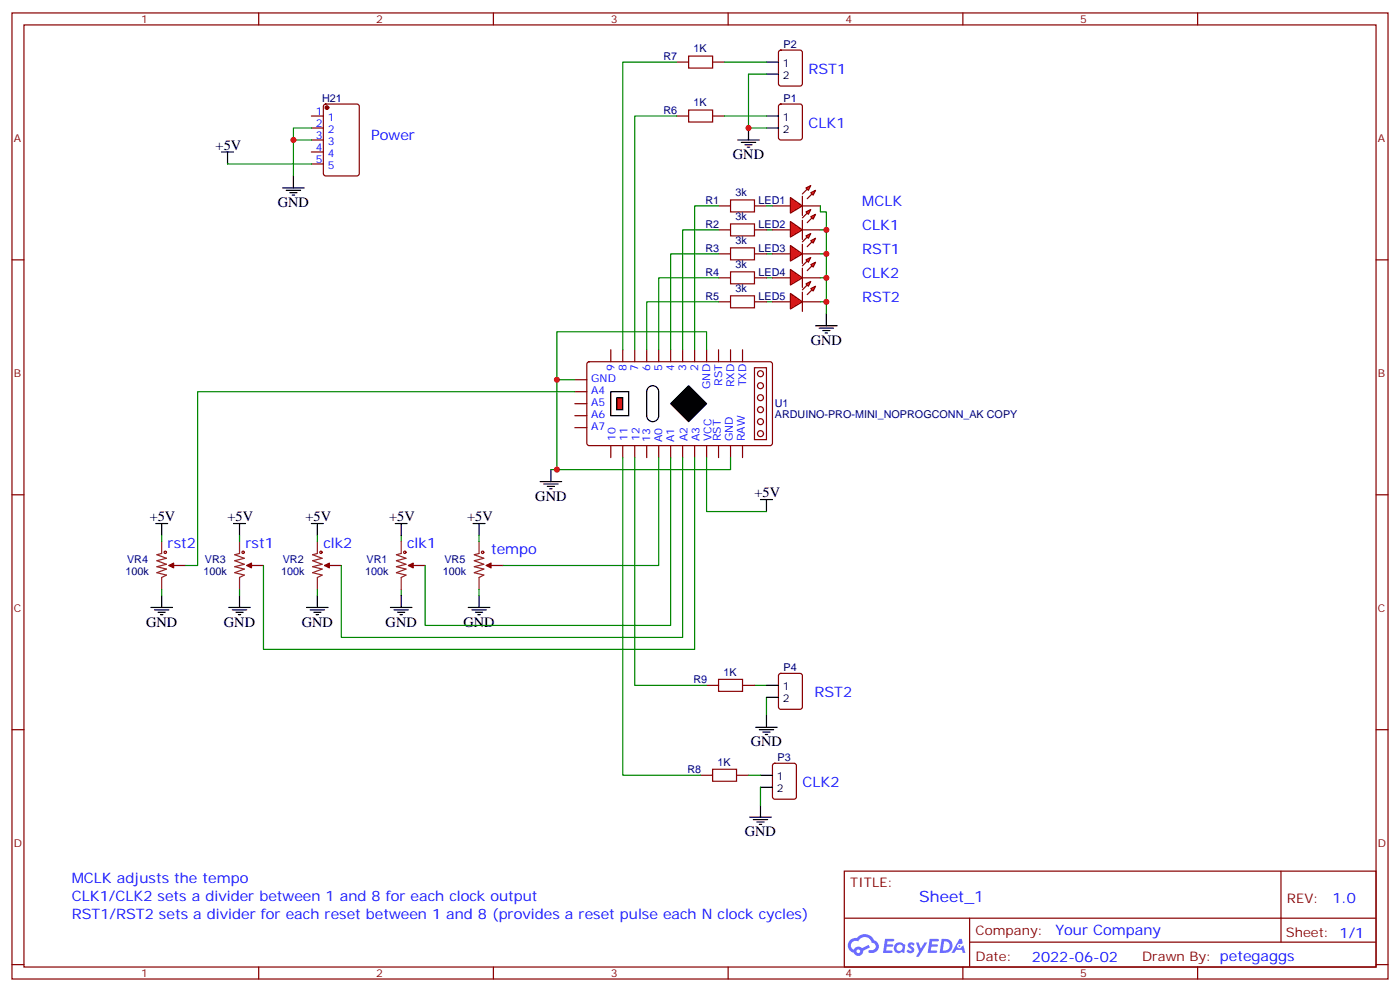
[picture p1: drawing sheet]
<svg xmlns="http://www.w3.org/2000/svg" width="412mm" height="292mm" viewBox="0 0 412 292" stroke-linecap="round" stroke-linejoin="round" font-family="sans-serif">
<g fill="none" stroke="#870000" stroke-width=".35">
<path d="M3.5 3.8h405.4v284.3h-405.4zM7.1 7.3h398.2v277.3h-398.2zM76.2 3.8v3.5M145.3 3.8v3.5M214.5 3.8v3.5M283.6 3.8v3.5M352.8 3.8v3.5M3.5 76.5h3.6M405.3 76.5h3.6M3.5 145.6h3.6M405.3 145.6h3.6M3.5 214.8h3.6"/>
<path d="M405.3 214.8h3.6M248.7 256.4h156.6v28.2h-156.6zM377.3 256.4v20.9M248.7 270.2h156.5M285.6 277.3h119.6M285.6 270.2v14.2M3.5 283.9h3.6M76.2 284.6v3.5M145.3 284.6v3.5M214.5 284.6v3.5M283.6 284.6v3.5M352.8 284.6v3.5"/>
<path d="M405.3 283.9h3.6"/>
</g>
<g fill="#5487ff">
<path d="M267.7 277.6a1.22 1.22 0 0 1 1.7 .2l-.4 .6a.47 .47 0 0 0-.3-.4 .47 .47 0 0 0-.5 .2l.1 .2a1.14 1.14 0 0 1 .8 1.8 1.14 1.14 0 0 1-1.9 0l-.2-.2 .5-.6 .7 .5a.29 .29 0 0 0 .3-.3 .29 .29 0 0 0-.2-.3 1.04 1.04 0 0 1-.6-1.7z"/>
<path d="M260.7 276.3h2.4l.3 .2-.2 .5-1.8 .1-.1 .8h1.5l.3 .4-.3 .4h-1.6l-.2 1.1h1.7l.2 .3-.2 .3-2.6 .1z"/>
<path d="M273.8 276.3h2.4l.3 .2-.1 .5-1.8 .1-.2 .8h1.6l.3 .4-.4 .4h-1.6l-.1 1.1h1.7l.2 .3-.2 .3-2.6 .1z"/>
<path d="M282.6 276.3h.7l.3 1.3-.6 .3a.69 .69 0 0 0-1 .3 .69 .69 0 0 0 .4 .9 .69 .69 0 0 0 .9-.6l.5-.2 .6 2.2h-.8l-.2-.9h-1.8l-.5 .9h-.8z"/>
<path d="M269.8 277.4h.8l.6 1.8 1.1-1.8h.9l-2.6 4.2h-.8l.9-1.5z"/>
<path d="M277.4 276.3l-.6 4.2h1.3a2.11 2.11 0 0 0 2.5-2.1 2.11 2.11 0 0 0-2.5-2.1zM278.1 277.1a1.39 1.39 0 0 1 1.7 1.4 1.39 1.39 0 0 1-1.8 1.3h-.3z"/>
<path d="M263.7 277.9a1.54 1.54 0 0 0-.1 2.2 1.54 1.54 0 0 0 2.2 .1l.6 .3 .3-2.3-.2-.3h-.4a1.49 1.49 0 0 0-2.4 0zM264 278.9a.94 .94 0 0 1 1.8 0 .94 .94 0 0 1-1.8 0z"/>
<path d="M250.4 276.7a2.18 2.18 0 0 0 1.1 3.7 1.44 1.44 0 0 0 1.6 .9 1.44 1.44 0 0 0 1.2-1.4l2-1.1-.5-.7-1.9 1a1.47 1.47 0 0 0-2.4 .4 1.39 1.39 0 0 1-.7-1.9 1.39 1.39 0 0 1 2-.5 2.12 2.12 0 0 1 2.2-1.3 2.12 2.12 0 0 1 1.9 1.7 1.14 1.14 0 0 1 1.1 1.4 1.14 1.14 0 0 1-1.7 .7 .43 .43 0 0 0-.5 .4 .43 .43 0 0 0 .4 .5 1.98 1.98 0 0 0 2.5-1.2 1.98 1.98 0 0 0-1.2-2.6 3.1 3.1 0 0 0-5.3-.6l-.9 .1zM252.3 280a.55 .55 0 0 1 1.1 0 .55 .55 0 0 1-1.1 0z"/>
<circle cx="282.6" cy="278.4" r=".26"/>
</g>
<g fill="none" stroke="#870000" stroke-width=".35">
<path d="M169.3 111.8h3.6M169.3 115.3h3.6M169.3 118.8h3.6M173.1 106.7l.5-.2h53.5l.4 .7v23.5l-.7 .5-53.5-.1-.4-.6v-23.3zM179.9 102.9v3.6M183.4 102.9v3.6M187 102.9v3.6M190.5 102.9v3.6M194 102.9v3.6M197.6 102.9v3.6M201.1 102.9v3.6M204.6 102.9v3.6"/>
<path d="M208.1 102.9v3.6M211.7 102.9v3.6M215.2 102.9v3.6M218.7 102.9v3.6M169.3 122.3h3.6M169.3 125.9h3.6M179.9 131.2v3.5M183.4 131.2v3.5M187 131.2v3.5M190.5 131.2v3.5M194 131.2v3.5M197.6 131.2v3.5"/>
<path d="M201.1 131.2v3.5M204.6 131.2v3.5M208.1 131.2v3.5M211.7 131.2v3.5M215.2 131.2v3.5M218.7 131.2v3.5"/>
<circle cx="224" cy="113.5" r=".88"/>
<circle cx="224" cy="117.1" r=".88"/>
<circle cx="224" cy="110" r=".88"/>
<circle cx="224" cy="124.1" r=".88"/>
<circle cx="224" cy="127.6" r=".88"/>
<circle cx="224" cy="120.6" r=".88"/>
</g>
<path d="M181.7 117.1h1.7v3.5h-1.7z" fill="#f00" stroke="#000" stroke-width=".35"/>
<path d="M202.8 113.5l5.3 5.3-5.3 5.3-5.2-5.3z" fill="#000" stroke="#000" stroke-width=".35"/>
<g fill="none" stroke="#000" stroke-width=".35">
<path d="M65.3 44.7h3.5M67 44.7v3.6M83.3 55.3h6.3M84.3 56h4.2M85.4 56.7h2.1M86.1 57.4h.7M86.4 51.8v3.5M179.9 115.3h5.3v7h-5.3zM191 114a1.76 1.76 0 0 1 1.9-.3 1.76 1.76 0 0 1 1.1 1.6v7a1.76 1.76 0 0 1-1.7 1.8 1.76 1.76 0 0 1-1.8-1.8v-7zM162.3 138.2v3.5M45.9 154.1h3.5M47.6 154.1v3.5"/>
<path d="M68.8 154.1h3.5M70.6 154.1v3.5M91.7 154.1h3.5M93.5 154.1v3.5M116.4 154.1h3.5M118.2 154.1v3.5M139.3 154.1h3.6M141.1 154.1v3.5M159.1 141.7h6.4M160.2 142.5h4.2M161.2 143.2h2.1M161.9 143.9h.7"/>
<path d="M224 147h3.5M225.8 147v3.6M44.4 178.8h6.4M45.5 179.5h4.2M47.6 175.3v3.5M67.4 178.8h6.3M68.4 179.5h4.3M70.6 175.3v3.5M90.3 178.8h6.4M91.4 179.5h4.2M93.5 175.3v3.5M115 178.8h6.4"/>
<path d="M116.1 179.5h4.2M118.2 175.3v3.5M137.9 178.8h6.4M139 179.5h4.2M141.1 175.3v3.5M46.6 180.2h2.1M47.3 180.9h.7M69.5 180.2h2.1M70.2 180.9h.7M92.4 180.2h2.1M93.1 180.9h.7M117.1 180.2h2.1"/>
<path d="M117.8 180.9h.7M140.1 180.2h2.1M140.8 180.9h.7"/>
</g>
<path d="M91.7 34.1h3.5M91.7 37.7h3.5M95.5 30.8l.5-.2h9.1l.7 .5v20l-.4 .6-9.4 .1-.7-.5-.1-20zM91.7 41.2h3.5M91.7 44.7h3.5M91.7 48.3h3.5M222.2 108.2h3.6v21.2h-3.6zM51.2 166.4h3.5M74.1 166.4h3.5M97 166.4h3.5M121.7 166.4h3.5M144.6 166.4h3.6" fill="none" stroke="#870000" stroke-width=".35"/>
<g fill="#870000" stroke="#870000" stroke-width=".35">
<path d="M143.2 166.4l1.4-.7v1.4z"/>
<path d="M120.3 166.4l1.4-.7v1.4z"/>
<path d="M95.6 166.4l1.4-.7v1.4z"/>
<path d="M72.7 166.4l1.4-.7v1.4z"/>
<path d="M49.7 166.4l1.5-.7v1.4z"/>
<circle cx="96.3" cy="31.7" r=".53"/>
</g>
<g fill="none" stroke="#008700" stroke-width=".35">
<path d="M91.7 37.7h-5.3v14.1M67 48.3h24.7M86.4 41.2h5.3M169.3 111.8h-5.3v26.4M169.3 115.3h-111.1v51.1h-3.5M208.1 102.9v-5.3h-44.1v14.2M194 134.7v31.7h-45.8M197.6 134.7v49.4h-72.4v-17.7M201.1 134.7v52.9h-100.6v-21.2M204.6 134.7v56.4h-127v-24.7M208.1 134.7v15.9h17.7M215.2 134.7v3.5h-52.9"/>
<path d="M47.6 157.6v1.8M70.6 157.6v1.8M93.5 157.6v1.8M118.2 157.6v1.8M141.1 157.6v1.8M47.6 173.5v1.8M70.6 173.5v1.8M93.5 173.5v1.8M118.2 173.5v1.8M141.1 173.5v1.8"/>
</g>
<path d="M47.6 159.4v3.5l-1.4 .4 2.8 1-2.8 .7 2.8 1.1-2.8 .7 2.8 .7-2.8 1.1 2.8 .7-1.4 .7v3.5M70.6 159.4v3.5l-1.5 .4 2.9 1-2.9 .7 2.9 1.1-2.9 .7 2.9 .7-2.9 1.1 2.9 .7-1.4 .7v3.5M93.5 159.4v3.5l-1.4 .4 2.8 1-2.8 .7 2.8 1.1-2.8 .7 2.8 .7-2.8 1.1 2.8 .7-1.4 .7v3.5M118.2 159.4v3.5l-1.4 .4 2.8 1-2.8 .7 2.8 1.1-2.8 .7 2.8 .7-2.8 1.1 2.8 .7-1.4 .7v3.5M141.1 159.4v3.5l-1.4 .4 2.8 1-2.8 .7 2.8 1.1-2.8 .7 2.8 .7-2.8 1.1 2.8 .7-1.4 .7v3.5M49.7 166.4h1.5M72.7 166.4h1.4M95.6 166.4h1.4M120.3 166.4h1.4M143.2 166.4h1.4" fill="none" stroke="#8c2424" stroke-width=".35"/>
<g fill="none" stroke="#a10000" stroke-width=".35">
<circle cx="48.7" cy="162.6" r=".35"/>
<circle cx="71.6" cy="162.6" r=".35"/>
<circle cx="94.5" cy="162.6" r=".35"/>
<circle cx="119.2" cy="162.6" r=".35"/>
<circle cx="142.2" cy="162.6" r=".35"/>
</g>
<g fill="#f00" stroke="#870000" stroke-width=".35">
<path d="M232.8 58.1l3.6 2.5-3.6 2.1z"/>
<path d="M236.4 57.8v5.6z"/>
</g>
<g fill="#870000" stroke="#870000" stroke-width=".35">
<path d="M236.4 57.1l1.4-1.4z"/>
<path d="M237.8 58.5l1.4-1.4z"/>
</g>
<g fill="#f00" stroke="#870000" stroke-width=".35">
<path d="M237.4 55.3l1.4-.7-.7 1.4z"/>
<path d="M238.8 56.7l1.4-.7-.7 1.4z"/>
</g>
<path d="M211.7 60.6h3.5M211.7 67.7h3.5M222.2 60.6h3.6M222.2 67.7h3.6M227.5 60.6h5.3M236.4 60.6h5.3" fill="none" stroke="#870000" stroke-width=".35"/>
<path d="M215.2 58.8h7v3.6h-7zM215.2 65.9h7v3.5h-7z" fill="none" stroke="#a10000" stroke-width=".35"/>
<path d="M211.7 60.6h-7.1v42.3M225.8 60.6h1.7M225.8 67.7h1.7" fill="none" stroke="#008700" stroke-width=".35"/>
<g fill="#f00" stroke="#870000" stroke-width=".35">
<path d="M232.8 65.2l3.6 2.5-3.6 2.1z"/>
<path d="M236.4 64.8v5.7z"/>
</g>
<g fill="#870000" stroke="#870000" stroke-width=".35">
<path d="M236.4 64.1l1.4-1.4z"/>
<path d="M239.2 64.1l-1.4 1.4z"/>
</g>
<g fill="#f00" stroke="#870000" stroke-width=".35">
<path d="M237.4 62.4l1.4-.7-.7 1.4z"/>
<path d="M238.8 63.8l1.4-.7-.7 1.4z"/>
</g>
<path d="M211.7 74.7h3.5M222.2 74.7h3.6M227.5 67.7h5.3M236.4 67.7h5.3" fill="none" stroke="#870000" stroke-width=".35"/>
<path d="M211.7 67.7h-10.6v35.2M225.8 74.7h1.7" fill="none" stroke="#008700" stroke-width=".35"/>
<path d="M215.2 73h7v3.5h-7z" fill="none" stroke="#a10000" stroke-width=".35"/>
<g fill="#f00" stroke="#870000" stroke-width=".35">
<path d="M232.8 72.2l3.6 2.5-3.6 2.1z"/>
<path d="M236.4 71.9v5.6z"/>
</g>
<g fill="#870000" stroke="#870000" stroke-width=".35">
<path d="M236.4 71.2l1.4-1.4z"/>
<path d="M237.8 72.6l1.4-1.4z"/>
</g>
<g fill="#f00" stroke="#870000" stroke-width=".35">
<path d="M237.4 69.4l1.4-.7-.7 1.4z"/>
<path d="M238.8 70.8l1.4-.7-.7 1.4z"/>
</g>
<path d="M227.5 74.7h5.3M236.4 74.7h5.3M211.7 81.8h3.5M222.2 81.8h3.6" fill="none" stroke="#870000" stroke-width=".35"/>
<path d="M211.7 74.7h-14.1v28.2M225.8 81.8h1.7" fill="none" stroke="#008700" stroke-width=".35"/>
<path d="M215.2 80h7v3.5h-7z" fill="none" stroke="#a10000" stroke-width=".35"/>
<g fill="#f00" stroke="#870000" stroke-width=".35">
<path d="M232.8 79.3l3.6 2.5-3.6 2.1z"/>
<path d="M236.4 79v5.6z"/>
</g>
<g fill="#870000" stroke="#870000" stroke-width=".35">
<path d="M236.4 78.2l1.4-1.4z"/>
<path d="M237.8 79.7l1.4-1.5z"/>
</g>
<g fill="#f00" stroke="#870000" stroke-width=".35">
<path d="M237.4 76.5l1.4-.7-.7 1.4z"/>
<path d="M238.8 77.9l1.4-.7-.7 1.4z"/>
</g>
<path d="M211.7 88.8h3.5M222.2 88.8h3.6M227.5 81.8h5.3M236.4 81.8h5.3" fill="none" stroke="#870000" stroke-width=".35"/>
<path d="M211.7 81.8h-17.7v21.1M225.8 88.8h1.7" fill="none" stroke="#008700" stroke-width=".35"/>
<path d="M215.2 87.1h7v3.5h-7z" fill="none" stroke="#a10000" stroke-width=".35"/>
<g fill="#f00" stroke="#870000" stroke-width=".35">
<path d="M232.8 86.4l3.6 2.4-3.6 2.1z"/>
<path d="M236.4 86v5.7z"/>
</g>
<g fill="#870000" stroke="#870000" stroke-width=".35">
<path d="M236.4 85.3l1.4-1.4z"/>
<path d="M237.8 86.7l1.4-1.4z"/>
</g>
<g fill="#f00" stroke="#870000" stroke-width=".35">
<path d="M237.4 83.5l1.4-.7-.7 1.4z"/>
<path d="M238.8 84.9l1.4-.7-.7 1.5z"/>
</g>
<g fill="none" stroke="#870000" stroke-width=".35">
<path d="M199.3 18.3h3.5M209.9 18.3h3.5M229.5 15l.5-.3h5.7l.6 .5 .1 9.4-.5 .7h-5.9l-.6-.4-.1-9.4zM199.3 34.1h3.5M209.9 34.1h3.5M229.5 30.8l.5-.2h5.7l.6 .5 .1 9.4-.5 .6-5.9 .1-.6-.5-.1-9.4zM227.5 88.8h5.3M236.4 88.8h5.3M229.5 198.4l.5-.2h5.7l.6 .4 .1 9.5-.5 .6-5.9 .1-.6-.5-.1-9.4zM208.1 201.7h3.6M218.7 201.7h3.5M206.4 228.2h3.5"/>
<path d="M217 228.2h3.5M227.8 224.9l.4-.3h5.7l.6 .5 .1 9.4-.5 .7h-5.9l-.6-.4-.1-9.4z"/>
</g>
<g fill="none" stroke="#008700" stroke-width=".35">
<path d="M199.3 18.3h-15.9v84.6M213.4 18.3h12.4M199.3 34.1h-12.3v68.8M213.4 34.1h12.4M225.8 21.8h-5.3v15.9h5.3M241.7 60.6v1.8h1.7v30M241.7 74.7h1.7M241.7 67.7h1.7M211.7 88.8h-21.2v14.1M241.7 88.8h1.7M241.7 81.8h1.7M183.4 134.7v93.5h23"/>
<path d="M187 134.7v67h21.1M222.2 201.7h3.6M225.8 205.2v5.3M220.5 228.2h3.5M224 231.7v5.3"/>
</g>
<g fill="none" stroke="#000" stroke-width=".35">
<path d="M225.8 18.3h3.5M220.5 37.7v3.5M225.8 34.1h3.5M225.8 37.7h3.5M225.8 21.8h3.5M217.3 41.2h6.4M218.4 41.9h4.2M219.4 42.6h2.1M220.1 43.3h.7M240.2 95.9h6.4M241.3 96.6h4.2M242.4 97.3h2.1"/>
<path d="M243.1 98h.7M243.4 92.4v3.5M222.6 214.1h6.4M223.7 214.8h4.2M224.7 215.5h2.1M225.4 216.2h.7M225.8 210.5v3.6M225.8 201.7h3.5M225.8 205.2h3.5M224 228.2h3.5M224 231.7h3.5M224 237v3.5"/>
<path d="M220.8 240.5h6.4M221.9 241.2h4.2M223 241.9h2.1M223.7 242.6h.7"/>
</g>
<path d="M202.8 16.5h7.1v3.5h-7.1zM202.8 32.4h7.1v3.5h-7.1zM211.7 200h7v3.5h-7zM209.9 226.4h7.1v3.5h-7.1z" fill="none" stroke="#a10000" stroke-width=".35"/>
<g fill="#c00">
<circle cx="86.4" cy="41.2" r=".88"/>
<circle cx="164" cy="138.2" r=".88"/>
<circle cx="164" cy="111.8" r=".88"/>
<circle cx="243.4" cy="88.8" r=".88"/>
<circle cx="243.4" cy="81.8" r=".88"/>
<circle cx="243.4" cy="74.7" r=".88"/>
<circle cx="243.4" cy="67.7" r=".88"/>
<circle cx="220.5" cy="37.7" r=".88"/>
</g>
<text font-size="4.6" fill="#00f" x="270.8" y="265.4">Sheet_1</text>
<g font-size="4.2" fill="#00f">
<text x="238.1" y="21.8">RST1</text>
<text x="109.4" y="41.2">Power</text>
<text x="238.1" y="37.7">CLK1</text>
<text x="254" y="60.6">MCLK</text>
<text x="254" y="67.7">CLK1</text>
<text x="254" y="74.7">RST1</text>
<text x="254" y="81.8">CLK2</text>
<text x="254" y="88.8">RST2</text>
<text x="49.4" y="161.1">rst2</text>
<text x="72.3" y="161.1">rst1</text>
<text x="95.2" y="161.1">clk2</text>
<text x="119.9" y="161.1">clk1</text>
<text x="144.6" y="162.9">tempo</text>
<text x="239.9" y="205.2">RST2</text>
<text x="236.4" y="231.7">CLK2</text>
<text x="21.2" y="259.9">MCLK adjusts the tempo</text>
<text x="21.2" y="265.2">CLK1/CLK2 sets a divider between 1 and 8 for each clock output</text>
<text x="392.5" y="265.7">1.0</text>
<text x="21.2" y="270.5">RST1/RST2 sets a divider for each reset between 1 and 8 (provides a reset pulse each N clock cycles)</text>
<text x="310.9" y="275.2">Your Company</text>
<text x="304" y="283">2022-06-02</text>
</g>
<g font-size="4.2">
<text x="63.5" y="44">+5V</text>
<text x="215.9" y="46.8">GND</text>
<text x="81.8" y="61">GND</text>
<text x="238.8" y="101.5">GND</text>
<text x="157.7" y="147.4">GND</text>
<text x="222.2" y="146.3">+5V</text>
<text x="44.1" y="153.4">+5V</text>
<text x="67" y="153.4">+5V</text>
<text x="90" y="153.4">+5V</text>
<text x="114.7" y="153.4">+5V</text>
<text x="137.6" y="153.4">+5V</text>
<text x="43" y="184.4">GND</text>
<text x="66" y="184.4">GND</text>
<text x="88.9" y="184.4">GND</text>
<text x="113.6" y="184.4">GND</text>
<text x="136.5" y="184.4">GND</text>
<text x="221.2" y="219.7">GND</text>
<text x="219.4" y="246.2">GND</text>
</g>
<g font-size="3.9" fill="#800">
<text x="250.5" y="261">TITLE:</text>
<text x="379.1" y="265.7">REV:</text>
<text x="287.4" y="275.2">Company:</text>
<text x="378.7" y="275.8">Sheet: 1/1</text>
<text x="287.4" y="282.9">Date:</text>
<text x="336.4" y="282.9">Drawn By: petegaggs</text>
</g>
<g font-size="3.2" fill="#800">
<text x="41.6" y="6.8">1</text>
<text x="110.8" y="6.8">2</text>
<text x="179.9" y="6.8">3</text>
<text x="249.1" y="6.8">4</text>
<text x="318.2" y="6.8">5</text>
<text x="4.1" y="41.9">A</text>
<text x="405.9" y="41.9">A</text>
<text x="4.1" y="111.1">B</text>
<text x="405.9" y="111.1">B</text>
<text x="4.1" y="180.2">C</text>
<text x="405.9" y="180.2">C</text>
<text x="4.1" y="249.3">D</text>
<text x="405.9" y="249.3">D</text>
<text x="41.6" y="287.6">1</text>
<text x="110.8" y="287.6">2</text>
<text x="179.9" y="287.6">3</text>
<text x="249.1" y="287.6">4</text>
<text x="318.2" y="287.6">5</text>
</g>
<g font-size="3.2" fill="#000080">
<text x="195.5" y="17.7">R7</text>
<text x="204.3" y="15.5">1K</text>
<text x="230.8" y="14.1">P2</text>
<text x="94.9" y="30">H21</text>
<text x="195.5" y="33.5">R6</text>
<text x="204.3" y="31.3">1K</text>
<text x="230.8" y="30">P1</text>
<text x="207.8" y="60">R1</text>
<text x="216.6" y="57.8">3k</text>
<text x="223.4" y="60">LED1</text>
<text x="216.6" y="64.8">3k</text>
<text x="207.8" y="67">R2</text>
<text x="216.6" y="71.9">3k</text>
<text x="223.4" y="67">LED2</text>
<text x="207.8" y="74.1">R3</text>
<text x="223.4" y="74.1">LED3</text>
<text x="207.8" y="81.2">R4</text>
<text x="216.6" y="79">3k</text>
<text x="223.4" y="81.2">LED4</text>
<text x="207.8" y="88.2">R5</text>
<text x="216.6" y="86">3k</text>
<text x="223.4" y="88.2">LED5</text>
<text x="228.2" y="119.9">U1</text>
<text x="228.2" y="123">ARDUINO-PRO-MINI_NOPROGCONN_AK COPY</text>
<text x="37.4" y="165.8">VR4</text>
<text x="60.3" y="165.8">VR3</text>
<text x="83.3" y="165.8">VR2</text>
<text x="108" y="165.8">VR1</text>
<text x="130.9" y="165.8">VR5</text>
<text x="37" y="169.3">100k</text>
<text x="59.9" y="169.3">100k</text>
<text x="82.8" y="169.3">100k</text>
<text x="107.5" y="169.3">100k</text>
<text x="130.5" y="169.3">100k</text>
<text x="230.8" y="197.6">P4</text>
<text x="204.3" y="201.1">R9</text>
<text x="213.1" y="198.9">1K</text>
<text x="202.5" y="227.6">R8</text>
<text x="211.3" y="225.4">1K</text>
<text x="229.1" y="224">P3</text>
</g>
<g font-size="3.2">
<text x="230.6" y="19.7">1</text>
<text x="230.6" y="23.2">2</text>
<text x="230.6" y="35.6">1</text>
<text x="230.6" y="39.1">2</text>
<text x="230.6" y="203.1">1</text>
<text x="230.6" y="206.7">2</text>
<text x="228.8" y="229.6">1</text>
<text x="228.8" y="233.1">2</text>
</g>
<g font-size="3.2" fill="#00f">
<text x="93.1" y="33.8">1</text>
<text x="96.6" y="35.6">1</text>
<text x="93.1" y="37.3">2</text>
<text x="93.1" y="40.9">3</text>
<text x="96.6" y="39.1">2</text>
<text x="93.1" y="44.4">4</text>
<text x="93.1" y="47.9">5</text>
<text x="96.6" y="42.6">3</text>
<text x="96.6" y="46.1">4</text>
<text x="96.6" y="49.7">5</text>
<text x="174.2" y="112.5">GND</text>
<text x="181" y="109.2" transform="rotate(-90 181 109.2)">9</text>
<text x="184.5" y="109.2" transform="rotate(-90 184.5 109.2)">8</text>
<text x="188" y="109.2" transform="rotate(-90 188 109.2)">7</text>
<text x="191.6" y="109.2" transform="rotate(-90 191.6 109.2)">6</text>
<text x="195.1" y="109.2" transform="rotate(-90 195.1 109.2)">5</text>
<text x="198.6" y="109.2" transform="rotate(-90 198.6 109.2)">4</text>
<text x="202.1" y="109.2" transform="rotate(-90 202.1 109.2)">3</text>
<text x="205.7" y="109.2" transform="rotate(-90 205.7 109.2)">2</text>
<text x="212.7" y="113.5" transform="rotate(-90 212.7 113.5)">RST</text>
<text x="219.8" y="113.7" transform="rotate(-90 219.8 113.7)">TXD</text>
<text x="174.2" y="116">A4</text>
<text x="174.2" y="119.5">A5</text>
<text x="209.2" y="114.5" transform="rotate(-90 209.2 114.5)">GND</text>
<text x="216.3" y="114" transform="rotate(-90 216.3 114)">RXD</text>
<text x="174.2" y="123">A6</text>
<text x="174.2" y="126.6">A7</text>
<text x="181.3" y="129.9" transform="rotate(-90 181.3 129.9)">10</text>
<text x="184.9" y="129.9" transform="rotate(-90 184.9 129.9)">11</text>
<text x="188.4" y="129.9" transform="rotate(-90 188.4 129.9)">12</text>
<text x="191.6" y="130.1" transform="rotate(-90 191.6 130.1)">13</text>
<text x="195.1" y="130.1" transform="rotate(-90 195.1 130.1)">A0</text>
<text x="198.6" y="130.1" transform="rotate(-90 198.6 130.1)">A1</text>
<text x="202.5" y="129.9" transform="rotate(-90 202.5 129.9)">A2</text>
<text x="206" y="129.9" transform="rotate(-90 206 129.9)">A3</text>
<text x="209.5" y="129.9" transform="rotate(-90 209.5 129.9)">VCC</text>
<text x="212.4" y="129.9" transform="rotate(-90 212.4 129.9)">RST</text>
<text x="215.9" y="129.9" transform="rotate(-90 215.9 129.9)">GND</text>
<text x="219.4" y="129.9" transform="rotate(-90 219.4 129.9)">RAW</text>
</g>
</svg>
